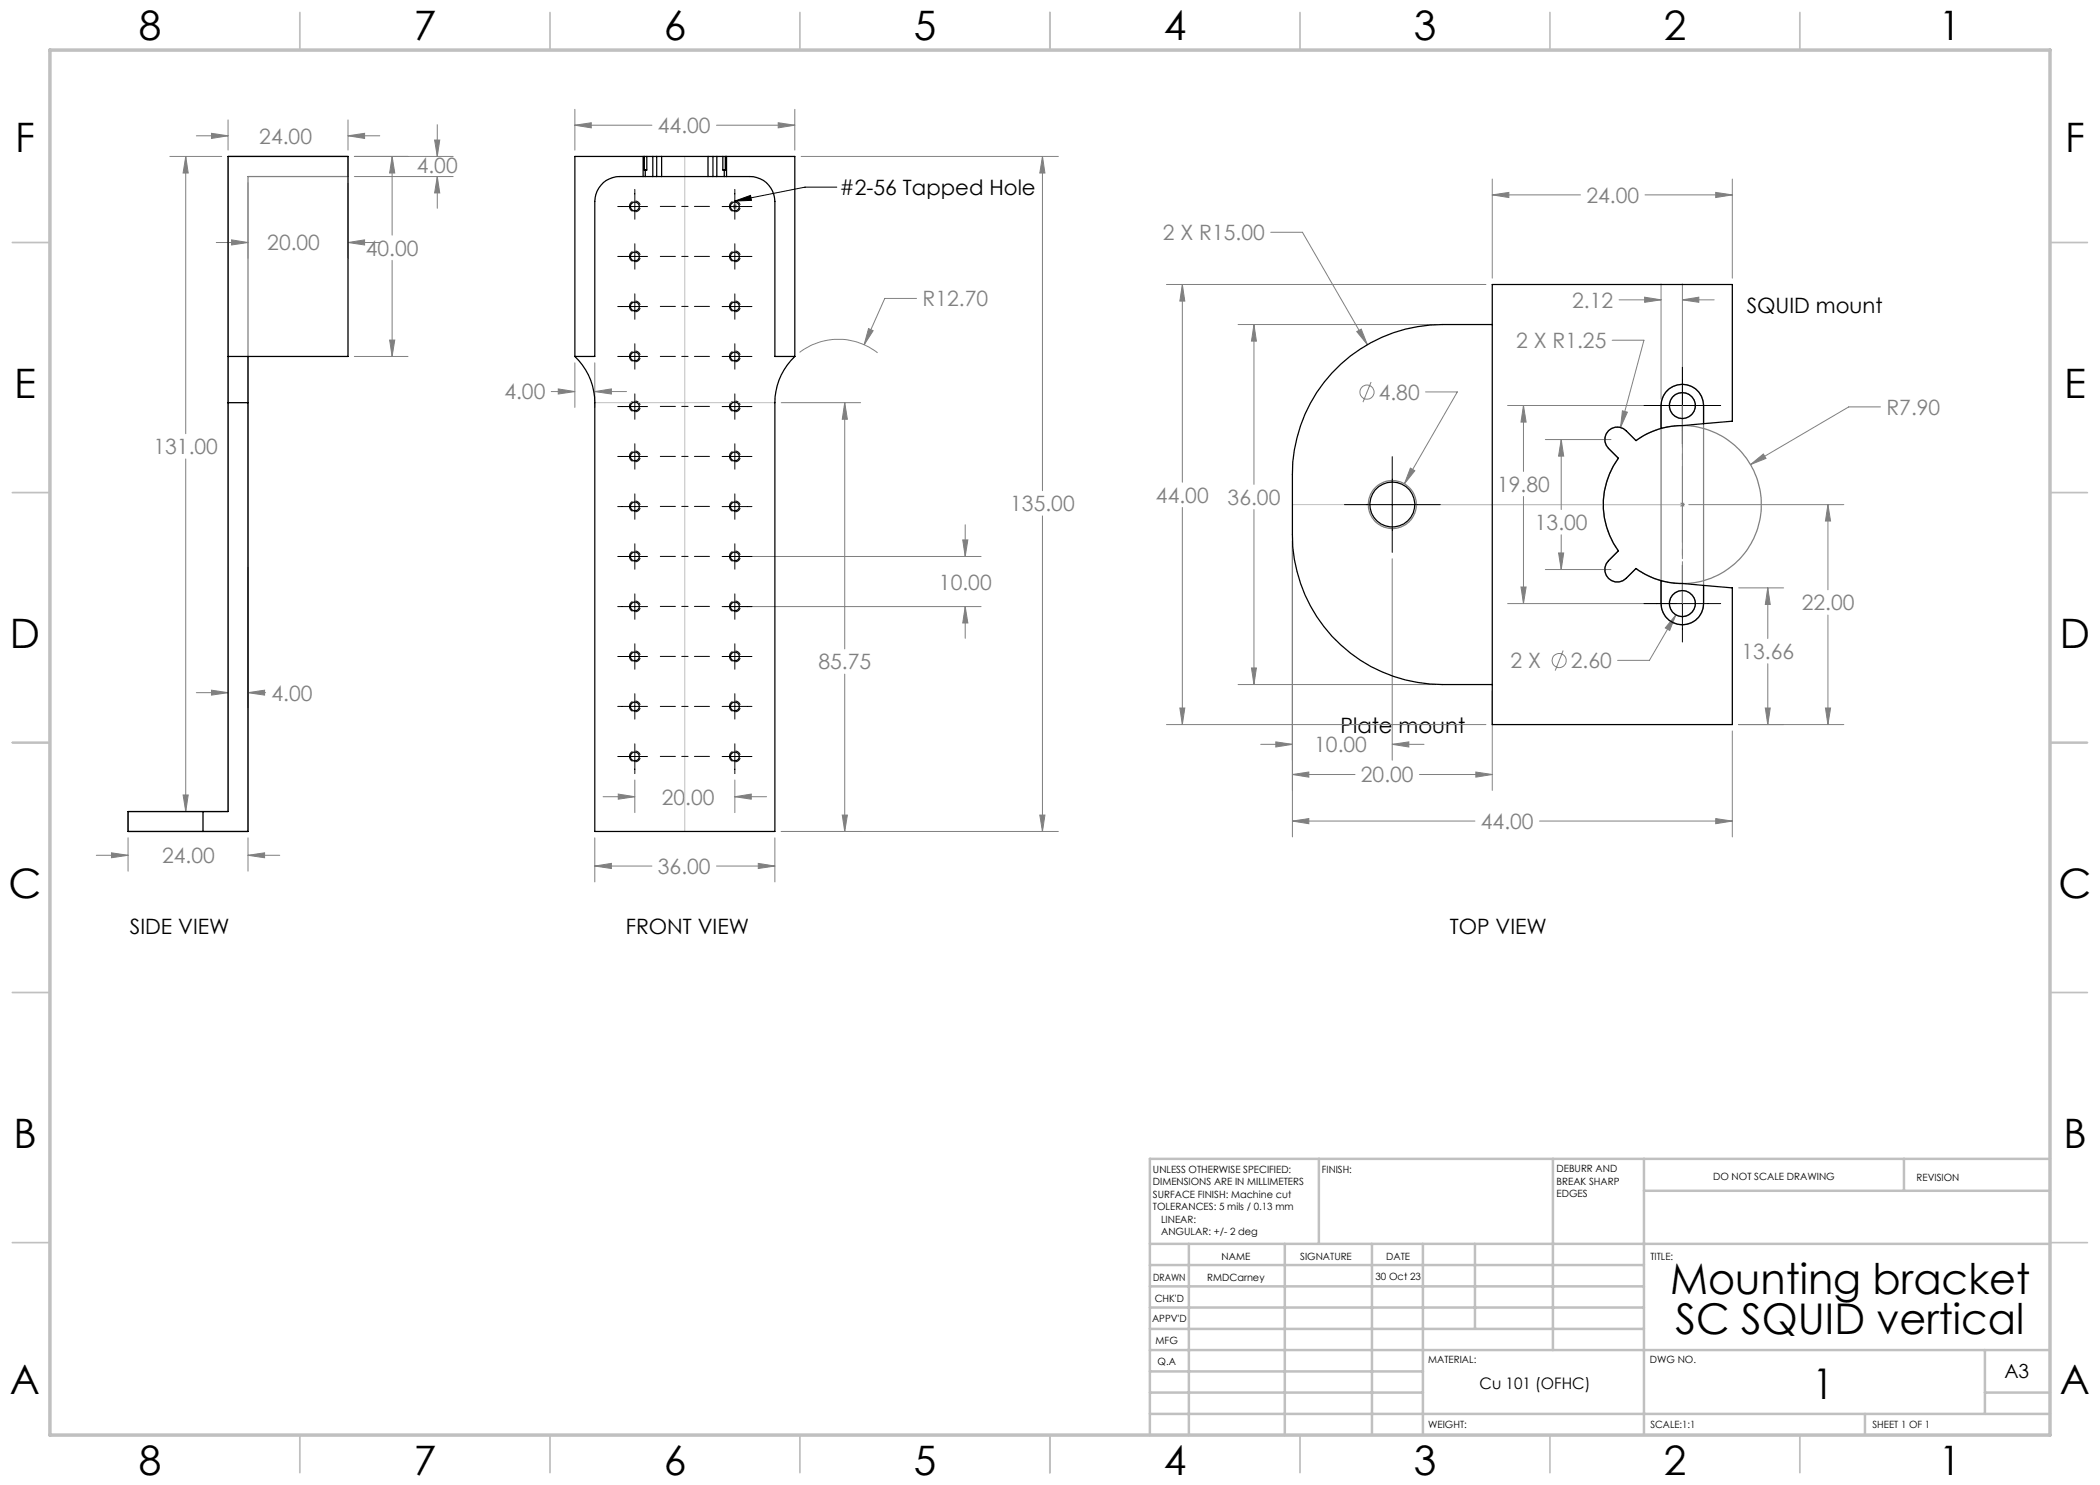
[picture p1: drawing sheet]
<svg xmlns="http://www.w3.org/2000/svg" width="420mm" height="297mm" viewBox="0 0 420 297" stroke-linecap="round" stroke-linejoin="round" font-family="sans-serif">
<g fill="none" stroke="#808080" stroke-width=".2">
<path d="M34 31.3h10.3M37.1 31.3l.5 3.3h-1zM37.1 31.3v55.4M39.3 27.2h6.3M42.3 26.7l3.3 .5-3.3 .5zM45.6 24v6M49.6 36.6v15.1M69.6 27.2l3.3-.5v1zM69.6 24v6M69.6 36.6v15.1M69.6 27.2h6.4M70.9 31.3h19.7"/>
<path d="M70.9 35.3h19.7M78.4 31.3l.6 3.3h-1.1zM78.4 31.3v15.7M86.9 28h1l-.4 3.3zM87.5 35.3l.4 3.3h-1zM87.5 24.9v6.4M87.5 35.3v6.4M115 25l3.3-.5v1.1zM115 21.9v8.1M115 25h15.4M143.3 25h15.7M155.6 24.5l3.4 .5-3.4 .6z"/>
<path d="M159 21.9v8.1M160.2 31.3h51.5M208.5 31.3l.5 3.3h-1zM208.5 31.3v66.8M298.5 39l3.3-.5v1zM298.5 35.8v19.8M298.5 39h17.6M329 39h17.5M343.1 38.5l3.4 .5-3.4 .5zM346.5 35.8v19.8M43.3 48.5h6.3M46.3 48l3.3 .5-3.3 .5z"/>
<path d="M69.6 48.5l3.3-.5v1zM69.6 48.5h6.4M78.4 52.1v19.2M146.5 41.3h1M146.6 41l.7 .7M147 40.8v1M147.3 41l-.7 .7M183.3 59.7h-6.3l-4.2 9.3M233.3 56.9h63.9M236.5 56.9l.5 3.3h-1zM236.5 56.9v39.5M254.1 46.5h6.4l13 22.4"/>
<path d="M323.8 60h8.4M328.9 59.4l3.3 .6-3.3 .5zM332.2 56.8v23M336.5 60l3.3-.6v1.1zM336.5 56.8v55M336.5 60h6.3M70.9 71.3h10.7M77.9 68h1.1l-.6 3.3zM110.2 78.3h4.8M111.7 77.8l3.3 .5-3.3 .5zM115 72.6v8.9M119 78.3l3.3-.5v1z"/>
<path d="M119 72.6v8.9M119 78.3h6.3M159.9 70.5a12.8 12.8 0 0 1 15.6 .1M173.7 65.7l.9 .4-1.8 2.9zM247.6 64.9h39.6M250.8 64.9l.5 3.3h-1zM250.8 64.9v32M271.4 66.3l.8-.5 1.3 3.1zM274.2 76.4l-1.6 4M285.1 78.4h6.4l-10.6 18.4M322.4 68h6.4l-4.7 17.5M37.1 91.8v70.5"/>
<path d="M156.2 80.5h15.9M168.9 80.5l.6 3.4h-1zM168.9 80.5v49.3M282.1 93.6l.9 .6-2.1 2.6zM301.5 81.1h33.7M304.7 81.1l.5 3.3h-1zM304.7 81.1v13.2M304.7 99.3v21.4M309.1 87.9h13.1M312.2 87.9l.5 3.3h-1zM312.2 87.9v14M324.5 82.2l1 .2-1.4 3.1z"/>
<path d="M350.1 92.9l2.6-2.1 .5 .9zM376.1 81.4h-6.4l-19.6 11.5M49.6 113.4v28.3M144.8 111.3h51.4M192.5 108h1.1l-.6 3.3zM193 104.9v6.4M208.5 103.2v63.1M236.5 101.5v43.4M250.8 101.9v35M258.5 108.2v59.2M278.4 111.8v40.2M304.2 117.4h1l-.5 3.3z"/>
<path d="M309.1 113.9h13.1M311.7 110.6h1l-.5 3.3zM312.2 107v6.9M336 100.9h1M336.1 100.6l.7 .7M336.8 100.6l-.7 .7M337.7 100.9h31.1M347.7 117.6h9M353.6 117.6l.4 3.3h-.9zM353.6 117.6v10.1M365.6 100.9l.5 3.3h-1zM365.6 100.9v17.1"/>
<path d="M39.3 138.5h6.3M42.3 138l3.3 .5-3.3 .5zM49.6 138.5l3.3-.5v1zM49.6 138.5h3.5M144.8 121.3h51.4M168.9 134.8v31.5M193 121.3l.6 3.3h-1.1zM193 121.3v6.4M247.6 136.9h39.6M250.3 133.6h1l-.5 3.3zM298.5 138.2v19.9M301.5 120.7h33.7"/>
<path d="M312.6 130.1l-1.6 4M335.2 123l-1.3 3.1-.8-.5zM335.2 123l-5.3 9.1h-6.4M353.6 132.7v12.2M365.6 123v21.9M36.6 159h1l-.5 3.3zM120.6 159.3h6.4M123.6 158.8l3.4 .5-3.4 .5zM127 156v6.5M147 159.3l3.2-.5v1zM147 156v6.5M147 159.3h6.3"/>
<path d="M233.3 144.9h63.9M236 141.6h1l-.5 3.3zM252.1 148.9h6.4M255.2 148.4l3.3 .5-3.3 .5zM258.5 154.9l3.3-.5v1zM258.5 154.9h12.5M278.4 148.9l3.4-.5v1zM278.4 148.9h6.4M283.9 154.9h14.6M295.2 154.4l3.3 .5-3.3 .5zM346.5 146.2v21.2M347.7 144.9h21.1"/>
<path d="M353.1 141.6h.9l-.4 3.3zM365.1 141.6h1l-.5 3.3zM19.3 171.1h6.3M22.3 170.6l3.3 .5-3.3 .5zM25.6 167.6v6.6M34 162.3h10.3M49.6 171.1l3.3-.5v1zM49.6 167.6v6.6M49.6 171.1h6.4M119 173.2l3.3-.5v1zM119 167.6v8.8M119 173.2h11.4"/>
<path d="M143.3 173.2h11.7M151.7 172.7l3.3 .5-3.3 .5zM155 167.6v8.8M156.2 166.3h55.5M168.5 163h1l-.6 3.3zM208 163h1l-.5 3.3zM258.5 164.2l3.3-.5v1zM258.5 164.2h36.5M307.9 164.2h38.6M343.1 163.7l3.4 .5-3.4 .5z"/>
<circle cx="273.4" cy="78.4" r="1.41"/>
<circle cx="311.8" cy="132.1" r="1.4"/>
</g>
<g fill="none" stroke="#808080" stroke-width=".25">
<path d="M45.6 31.3h24v4h-20v131h-24v-4h20zM333.4 78.2a4.2 4.2 0 0 1 4.6-1 4.2 4.2 0 0 1 2.7 3.9v39.6a4.3 4.3 0 0 1-4.2 4.3 4.3 4.3 0 0 1-4.3-4.3v-39.6a4 4 0 0 1 1.2-2.9zM321.8 86.1a2.47 2.47 0 0 1 3.4 0l2 2a15.8 15.8 0 0 1 25.1 12.8 15.8 15.8 0 0 1-25.1 12.8l-2 2a2.49 2.49 0 0 1-3.5 0 2.49 2.49 0 0 1 0-3.6l2-1.9a15.8 15.8 0 0 1 0-18.6l-2-1.9a2.47 2.47 0 0 1 .1-3.6z"/>
<circle cx="336.5" cy="81.1" r="2.6"/>
<circle cx="278.5" cy="100.9" r="4.8"/>
<circle cx="336.5" cy="120.7" r="2.6"/>
</g>
<g fill="none" stroke="#000" stroke-width=".2" stroke-dasharray="1.3 .6" stroke-dashoffset=".1" stroke-linecap="butt">
<path d="M125.9 51.3a1.09 1.09 0 0 0 1.6 1 1.09 1.09 0 0 0 .1-1.9 1.09 1.09 0 0 0-1.7 .7v.2M125.9 41.3a1.09 1.09 0 0 0 1.6 1 1.09 1.09 0 0 0 .1-1.9 1.09 1.09 0 0 0-1.7 .7v.2M145.9 41.3a1.09 1.09 0 0 0 1.6 1 1.09 1.09 0 0 0 .1-1.9 1.09 1.09 0 0 0-1.7 .7v.2M145.9 51.3a1.09 1.09 0 0 0 1.6 1 1.09 1.09 0 0 0 .1-1.9 1.09 1.09 0 0 0-1.7 .7v.2M125.9 61.3a1.09 1.09 0 0 0 1.6 1 1.09 1.09 0 0 0 .1-1.9 1.09 1.09 0 0 0-1.7 .7v.2M125.9 71.3a1.09 1.09 0 0 0 1.6 1 1.09 1.09 0 0 0 .1-1.9 1.09 1.09 0 0 0-1.7 .7v.2M145.9 61.3a1.09 1.09 0 0 0 1.6 1 1.09 1.09 0 0 0 .1-1.9 1.09 1.09 0 0 0-1.7 .7v.2M145.9 71.3a1.09 1.09 0 0 0 1.6 1 1.09 1.09 0 0 0 .1-1.9 1.09 1.09 0 0 0-1.7 .7v.2M125.9 81.3a1.09 1.09 0 0 0 1.6 1 1.09 1.09 0 0 0 .1-1.9 1.09 1.09 0 0 0-1.7 .7v.2M125.9 91.3a1.09 1.09 0 0 0 1.6 1 1.09 1.09 0 0 0 .1-1.9 1.09 1.09 0 0 0-1.7 .7v.2M145.9 91.3a1.09 1.09 0 0 0 1.6 1 1.09 1.09 0 0 0 .1-1.9 1.09 1.09 0 0 0-1.7 .7v.2M145.9 81.3a1.09 1.09 0 0 0 1.6 1 1.09 1.09 0 0 0 .1-1.9 1.09 1.09 0 0 0-1.7 .7v.2"/>
<path d="M125.9 101.3a1.09 1.09 0 0 0 1.6 1 1.09 1.09 0 0 0 .1-1.9 1.09 1.09 0 0 0-1.7 .7v.2M125.9 111.3a1.09 1.09 0 0 0 1.6 1 1.09 1.09 0 0 0 .1-1.9 1.09 1.09 0 0 0-1.7 .7v.2M145.9 101.3a1.09 1.09 0 0 0 1.6 1 1.09 1.09 0 0 0 .1-1.9 1.09 1.09 0 0 0-1.7 .7v.2M145.9 111.3a1.09 1.09 0 0 0 1.6 1 1.09 1.09 0 0 0 .1-1.9 1.09 1.09 0 0 0-1.7 .7v.2M125.9 121.3a1.09 1.09 0 0 0 1.6 1 1.09 1.09 0 0 0 .1-1.9 1.09 1.09 0 0 0-1.7 .7v.2M125.9 131.3a1.09 1.09 0 0 0 1.6 1 1.09 1.09 0 0 0 .1-1.9 1.09 1.09 0 0 0-1.7 .7v.2M145.9 121.3a1.09 1.09 0 0 0 1.6 1 1.09 1.09 0 0 0 .1-1.9 1.09 1.09 0 0 0-1.7 .7v.2M145.9 131.3a1.09 1.09 0 0 0 1.6 1 1.09 1.09 0 0 0 .1-1.9 1.09 1.09 0 0 0-1.7 .7v.2M125.9 141.3a1.09 1.09 0 0 0 1.6 1 1.09 1.09 0 0 0 .1-1.9 1.09 1.09 0 0 0-1.7 .7v.2M125.9 151.3a1.09 1.09 0 0 0 1.6 1 1.09 1.09 0 0 0 .1-1.9 1.09 1.09 0 0 0-1.7 .7v.2M145.9 141.3a1.09 1.09 0 0 0 1.6 1 1.09 1.09 0 0 0 .1-1.9 1.09 1.09 0 0 0-1.7 .7v.2M145.9 151.3a1.09 1.09 0 0 0 1.6 1 1.09 1.09 0 0 0 .1-1.9 1.09 1.09 0 0 0-1.7 .7v.2"/>
</g>
<g fill="none" stroke="#000" stroke-width=".2">
<path d="M127 37.9v5.9M147 37.9v5.9M167.4 37.4h-6.4l-14 2.8M123.5 51.3h6M123.5 41.3h6M127 48.8v5M127 58.8v5M144.4 51.3h6M144.4 41.3h6M147 40.2l3.1-1.1 .2 1zM147 48.8v5M147 58.8v5"/>
<path d="M123.5 61.3h6M123.5 71.3h6M127 68.8v5M127 78.8v5.1M144.4 61.3h6M144.4 71.3h6M147 68.8v5M147 78.8v5.1M336.5 73.4v15.4M123.5 81.3h6M123.5 91.3h6M127 88.8v5"/>
<path d="M127 98.8v5.1M144.4 81.3h6M144.4 91.3h6M147 88.8v5M147 98.8v5.1M278.4 91.3v19.2M328.8 81.1h15.3M123.5 101.3h6M123.5 111.3h6M127 108.8v5M127 118.8v5.1M144.4 101.3h6"/>
<path d="M144.4 111.3h6M147 108.8v5M147 118.8v5.1M268.9 100.9h19.1M336.5 113v15.4M123.5 121.3h6M123.5 131.3h6M127 128.8v5M127 138.7v5.1M144.4 121.3h6M144.4 131.3h6M147 128.8v5"/>
<path d="M147 138.7v5.1M328.8 120.7h15.3M123.5 141.3h6M123.5 151.3h6M127 148.8v5.9M144.4 141.3h6M144.4 151.3h6M147 148.8v5.9"/>
</g>
<path d="M136.9 31.3v135M119 80.5h36M258.5 100.9h78" fill="none" stroke="#c0c0c0" stroke-width=".2"/>
<g fill="none" stroke="#c0c0c0" stroke-width=".35">
<path d="M60 2.5v7.5M110 2.5v7.5M160 2.5v7.5M210 2.5v7.5M260 2.5v7.5M310 2.5v7.5M360 2.5v7.5M2.5 48.5h7.5M410 48.5h7.5M2.5 98.5h7.5M410 98.5h7.5M2.5 148.5h7.5"/>
<path d="M410 148.5h7.5M2.5 198.5h7.5M410 198.5h7.5M2.5 248.5h7.5M410 248.5h7.5M60 287v7.5M110 287v7.5M160 287v7.5M210 287v7.5M260 287v7.5M310 287v7.5M360 287v7.5"/>
</g>
<g fill="none" stroke="#c0c0c0" stroke-width=".5">
<path d="M263.8 231.8v17M310.6 231.8v38.2M328.8 231.8v55.2M328.8 238.2h81.2M380.8 231.8v6.4M410 231.8h-180v55.2M230 248.8h180M230 257.3h98.8M230 253h98.8M237.8 248.8v38.2M257 248.8v38.2M274.4 248.8v38.2"/>
<path d="M284.6 248.8v38.2M295 248.8v17M230 265.8h98.8M230 261.5h98.8M230 278.5h54.6M230 274.3h54.6M230 270h180M397 278.5h13M397 270v12.8M230 282.8h180M373 282.8v4.2"/>
</g>
<path d="M10 10h400v277h-400z" fill="none" stroke="#c0c0c0" stroke-width=".7"/>
<path d="M336.5 81.1v39.6" fill="none" stroke="#808080" stroke-width=".2" stroke-dasharray="15.2 1.3 1.3 1.3" stroke-dashoffset="6.9"/>
<path d="M132.1 51.3h9.8M132.1 41.3h9.8M132.1 71.3h9.8M132.1 61.3h9.8M132.1 91.3h9.8M132.1 81.3h9.8M132.1 111.3h9.8M132.1 101.3h9.8M132.1 131.3h9.8M132.1 121.3h9.8M132.1 151.3h9.8M132.1 141.3h9.8" fill="none" stroke="#000" stroke-width=".2" stroke-dasharray="15.2 1.3 1.3 1.3" stroke-dashoffset="12.2"/>
<path d="M42.3 26.7l3.3 .5-3.3 .5zM69.6 27.2l3.3-.5v1zM77.9 68h1.1l-.6 3.3zM78.4 31.3l.6 3.3h-1.1zM36.6 159h1l-.5 3.3zM37.1 31.3l.5 3.3h-1zM49.6 171.1l3.3-.5v1zM22.3 170.6l3.3 .5-3.3 .5zM69.6 48.5l3.3-.5v1zM46.3 48l3.3 .5-3.3 .5zM49.6 138.5l3.3-.5v1zM42.3 138l3.3 .5-3.3 .5zM87.5 35.3l.4 3.3h-1zM86.9 28h1l-.4 3.3zM173.7 65.7l-.9 3.3 1.8-2.9zM168.5 163h1l-.6 3.3zM168.9 80.5l.6 3.4h-1zM123.6 158.8l3.4 .5-3.4 .5zM147 159.3l3.2-.5v1zM119 78.3l3.3-.5v1zM111.7 77.8l3.3 .5-3.3 .5zM193 121.3l.6 3.3h-1.1zM192.5 108h1.1l-.6 3.3zM155.6 24.5l3.4 .5-3.4 .6zM115 25l3.3-.5v1.1zM119 173.2l3.3-.5v1zM151.7 172.7l3.3 .5-3.3 .5zM208.5 31.3l.5 3.3h-1zM208 163h1l-.5 3.3zM298.5 39l3.3-.5v1zM343.1 38.5l3.4 .5-3.4 .5zM236 141.6h1l-.5 3.3zM236.5 56.9l.5 3.3h-1zM353.1 141.6h.9l-.4 3.3zM353.6 117.6l.4 3.3h-.9zM350.1 92.9l3.1-1.2-.5-.9zM304.7 81.1l.5 3.3h-1zM304.2 117.4h1l-.5 3.3zM282.1 93.6l-1.2 3.2 2.1-2.6zM255.2 148.4l3.3 .5-3.3 .5zM278.4 148.9l3.4-.5v1zM258.5 154.9l3.3-.5v1zM295.2 154.4l3.3 .5-3.3 .5zM365.1 141.6h1l-.5 3.3zM365.6 100.9l.5 3.3h-1zM324.5 82.2l-.4 3.3 1.4-3.1zM335.2 123l-2.1 2.6 .8 .5zM271.4 66.3l2.1 2.6-1.3-3.1zM343.1 163.7l3.4 .5-3.4 .5zM258.5 164.2l3.3-.5v1zM311.7 110.6h1l-.5 3.3zM312.2 87.9l.5 3.3h-1zM250.8 64.9l.5 3.3h-1zM250.3 133.6h1l-.5 3.3zM336.5 60l3.3-.6v1.1zM328.9 59.4l3.3 .6-3.3 .5z" fill="#808080"/>
<path d="M147 40.2l3.1-1.1 .2 1z" fill="#000"/>
<g fill="none" stroke="#000" stroke-width=".25">
<path d="M45.6 31.3h24v40h-24zM128.6 31.3v4M128.9 31.3v2.7h.1M129 35.3h-5a5 5 0 0 0-5 5v31h-4M129 35.3h1.6M129 34v1.3M129.4 31.3v2.7h-.4M129.4 31.3h1.2M129.4 31.3h-14.4v40M130.6 35.3h.7M130.6 31.3h.7M130.6 31.3v4"/>
<path d="M131.3 31.3h1M131.3 35.3h1M131.3 31.3v4M132.3 35.3h9.3M132.3 31.3h9.3M132.3 31.3v4M141.6 31.3h1M141.6 35.3h1M141.6 31.3v4M142.6 35.3h.8M142.6 31.3h.8M142.6 31.3v4"/>
<path d="M143.4 35.3h1.5M143.4 31.3h1.2M143.4 31.3v4M144.6 31.3v2.7h.3M144.6 31.3h14.4v40M144.9 35.3h5.1a5 5 0 0 1 5 5v31h4M144.9 34v1.3M145.1 31.3v2.7h-.2M145.3 31.3v4M45.6 71.3v9.2M49.6 71.3v9.2M115 71.3a12.7 12.7 0 0 1 4 9.2v85.8h36v-85.8a12.7 12.7 0 0 1 4-9.2"/>
<path d="M298.4 64.9h-9.9a30 30 0 0 0-30 30v12a29.9 29.9 0 0 0 30 30h9.9M45.6 80.5v81.8h-5M45.6 80.5h4M49.6 80.5v85.8h-9M332.2 85.7a15.5 15.5 0 0 0-5 2.4l-2-2a2.49 2.49 0 0 0-3.5 0 2.49 2.49 0 0 0 0 3.6l2 1.9a15.7 15.7 0 0 0 0 18.6l-2 1.9a2.49 2.49 0 0 0 0 3.6 2.49 2.49 0 0 0 3.5 0l2-2a15.5 15.5 0 0 0 5 2.4M340.7 84.7v-3.6a4.3 4.3 0 0 0-4.2-4.2 4.3 4.3 0 0 0-4.3 4.2v4.6M340.7 84.7l-5.8 .5-2.7 .5M340.7 84.7l5.8-.5v-27.3h-48.1v88h48.1v-27.3l-5.8-.5M332.2 116.1v4.6a4.3 4.3 0 0 0 4.3 4.3 4.3 4.3 0 0 0 4.2-4.3v-3.6M332.2 116.1l2.7 .5 5.8 .5M40.6 162.3h-15v4h15M40.6 162.3v4"/>
<circle cx="127" cy="41.3" r=".89"/>
<circle cx="127" cy="51.3" r=".89"/>
<circle cx="147" cy="41.3" r=".89"/>
<circle cx="147" cy="51.3" r=".89"/>
<circle cx="127" cy="61.3" r=".89"/>
<circle cx="127" cy="71.3" r=".88"/>
<circle cx="147" cy="71.3" r=".88"/>
<circle cx="147" cy="61.3" r=".89"/>
<circle cx="127" cy="81.3" r=".89"/>
<circle cx="127" cy="91.3" r=".88"/>
<circle cx="147" cy="91.3" r=".88"/>
<circle cx="147" cy="81.3" r=".89"/>
<circle cx="336.5" cy="81.1" r="2.6"/>
<circle cx="127" cy="101.3" r=".89"/>
<circle cx="127" cy="111.3" r=".89"/>
<circle cx="147" cy="101.3" r=".89"/>
<circle cx="147" cy="111.3" r=".89"/>
<circle cx="278.5" cy="100.9" r="4.5"/>
<circle cx="127" cy="121.3" r=".89"/>
<circle cx="127" cy="131.3" r=".89"/>
<circle cx="147" cy="131.3" r=".89"/>
<circle cx="147" cy="121.3" r=".89"/>
<circle cx="336.5" cy="120.7" r="2.61"/>
<circle cx="127" cy="151.3" r=".89"/>
<circle cx="127" cy="141.3" r=".89"/>
<circle cx="147" cy="141.3" r=".89"/>
<circle cx="147" cy="151.3" r=".89"/>
</g>
<g font-size="8.5">
<text x="334" y="258.8">Mounting bracket</text>
<text x="335.1" y="266.9">SC SQUID vertical</text>
<text x="362.5" y="279.7">1</text>
</g>
<g font-size="8.1">
<text x="27.8" y="8">8</text>
<text x="82.8" y="8">7</text>
<text x="132.8" y="8">6</text>
<text x="182.8" y="8">5</text>
<text x="232.8" y="8">4</text>
<text x="282.8" y="8">3</text>
<text x="332.8" y="8">2</text>
<text x="387.8" y="8">1</text>
<text x="3" y="30.4">F</text>
<text x="413" y="30.4">F</text>
<text x="2.8" y="79.6">E</text>
<text x="412.8" y="79.6">E</text>
<text x="2" y="129.6">D</text>
<text x="412" y="129.6">D</text>
<text x="1.7" y="179.6">C</text>
<text x="411.7" y="179.6">C</text>
<text x="2.7" y="229.6">B</text>
<text x="412.7" y="229.6">B</text>
<text x="2" y="278.9">A</text>
<text x="412" y="278.9">A</text>
<text x="27.8" y="295">8</text>
<text x="82.8" y="295">7</text>
<text x="132.8" y="295">6</text>
<text x="182.8" y="295">5</text>
<text x="232.8" y="295">4</text>
<text x="282.8" y="295">3</text>
<text x="332.8" y="295">2</text>
<text x="387.8" y="295">1</text>
</g>
<g font-size="4.2" fill="#808080">
<text x="51.9" y="28.8">24.00</text>
<text x="131.6" y="26.6">44.00</text>
<text x="83.3" y="34.6">4.00</text>
<text x="317.3" y="40.6">24.00</text>
<text x="53.5" y="50.1">20.00</text>
<text x="73.2" y="51.1">40.00</text>
<text x="232.6" y="48">2 X R15.00</text>
<text x="184.5" y="61.3">R12.70</text>
<text x="314.4" y="61.5">2.12</text>
<text x="303.2" y="69.6">2 X R1.25</text>
<text x="100.9" y="79.9">4.00</text>
<text x="275.7" y="80">4.80</text>
<text x="377.3" y="83">R7.90</text>
<text x="30.7" y="90.8">131.00</text>
<text x="231.2" y="100.6">44.00</text>
<text x="245.5" y="101">36.00</text>
<text x="299.4" y="98.4">19.80</text>
<text x="202" y="102.2">135.00</text>
<text x="307" y="106">13.00</text>
<text x="187.8" y="118.1">10.00</text>
<text x="360.3" y="122.1">22.00</text>
<text x="348.3" y="131.8">13.66</text>
<text x="163.7" y="133.9">85.75</text>
<text x="302.1" y="133.6">2 X</text>
<text x="314.2" y="133.6">2.60</text>
<text x="54.3" y="140.1">4.00</text>
<text x="262.8" y="150.5">10.00</text>
<text x="132.4" y="160.9">20.00</text>
<text x="272.2" y="156.5">20.00</text>
<text x="296.2" y="165.8">44.00</text>
<text x="32.4" y="172.6">24.00</text>
<text x="131.6" y="174.8">36.00</text>
</g>
<g font-size="4.2">
<text x="167.9" y="39">#2-56 Tapped Hole</text>
<text x="349.3" y="62.5">SQUID mount</text>
<text x="268.1" y="146.6">Plate mount</text>
<text x="26" y="186.9">SIDE VIEW</text>
<text x="125.1" y="186.9">FRONT VIEW</text>
<text x="290" y="186.9">TOP VIEW</text>
</g>
<text font-size="3.9" x="400.9" y="275.5">A3</text>
<text font-size="3.2" x="295.9" y="277.9">Cu 101 (OFHC)</text>
<g font-size="2">
<text x="230.6" y="234.6">UNLESS OTHERWISE SPECIFIED:</text>
<text x="230.6" y="237.1">DIMENSIONS ARE IN MILLIMETERS</text>
<text x="230.6" y="239.6">SURFACE FINISH: Machine cut</text>
<text x="264.4" y="234.6">FINISH:</text>
<text x="311.3" y="234.5">DEBURR AND</text>
<text x="311.3" y="237">BREAK SHARP</text>
<text x="311.3" y="239.5">EDGES</text>
<text x="342.6" y="236">DO NOT SCALE DRAWING</text>
<text x="383.3" y="236.2">REVISION</text>
<text x="230.6" y="242.1">TOLERANCES: 5 mils / 0.13 mm</text>
<text x="232.2" y="244.6">LINEAR:</text>
<text x="232.2" y="247.1">ANGULAR: +/- 2 deg</text>
<text x="244.3" y="252">NAME</text>
<text x="260" y="251.9">SIGNATURE</text>
<text x="277.2" y="251.9">DATE</text>
<text x="330.1" y="251.9">TITLE:</text>
<text x="230.6" y="256.1">DRAWN</text>
<text x="241.4" y="256.1">RMDCarney</text>
<text x="275.1" y="255.9">30 Oct 23</text>
<text x="230.9" y="260.3">CHK'D</text>
<text x="230.4" y="264.4">APPV'D</text>
<text x="231.1" y="268.8">MFG</text>
<text x="231.5" y="273">Q.A</text>
<text x="285.6" y="272.5">MATERIAL:</text>
<text x="330" y="272.5">DWG NO.</text>
<text x="285.6" y="285.5">WEIGHT:</text>
<text x="330.1" y="285.6">SCALE:1:1</text>
<text x="374.5" y="285.6">SHEET 1 OF 1</text>
</g>
</svg>
